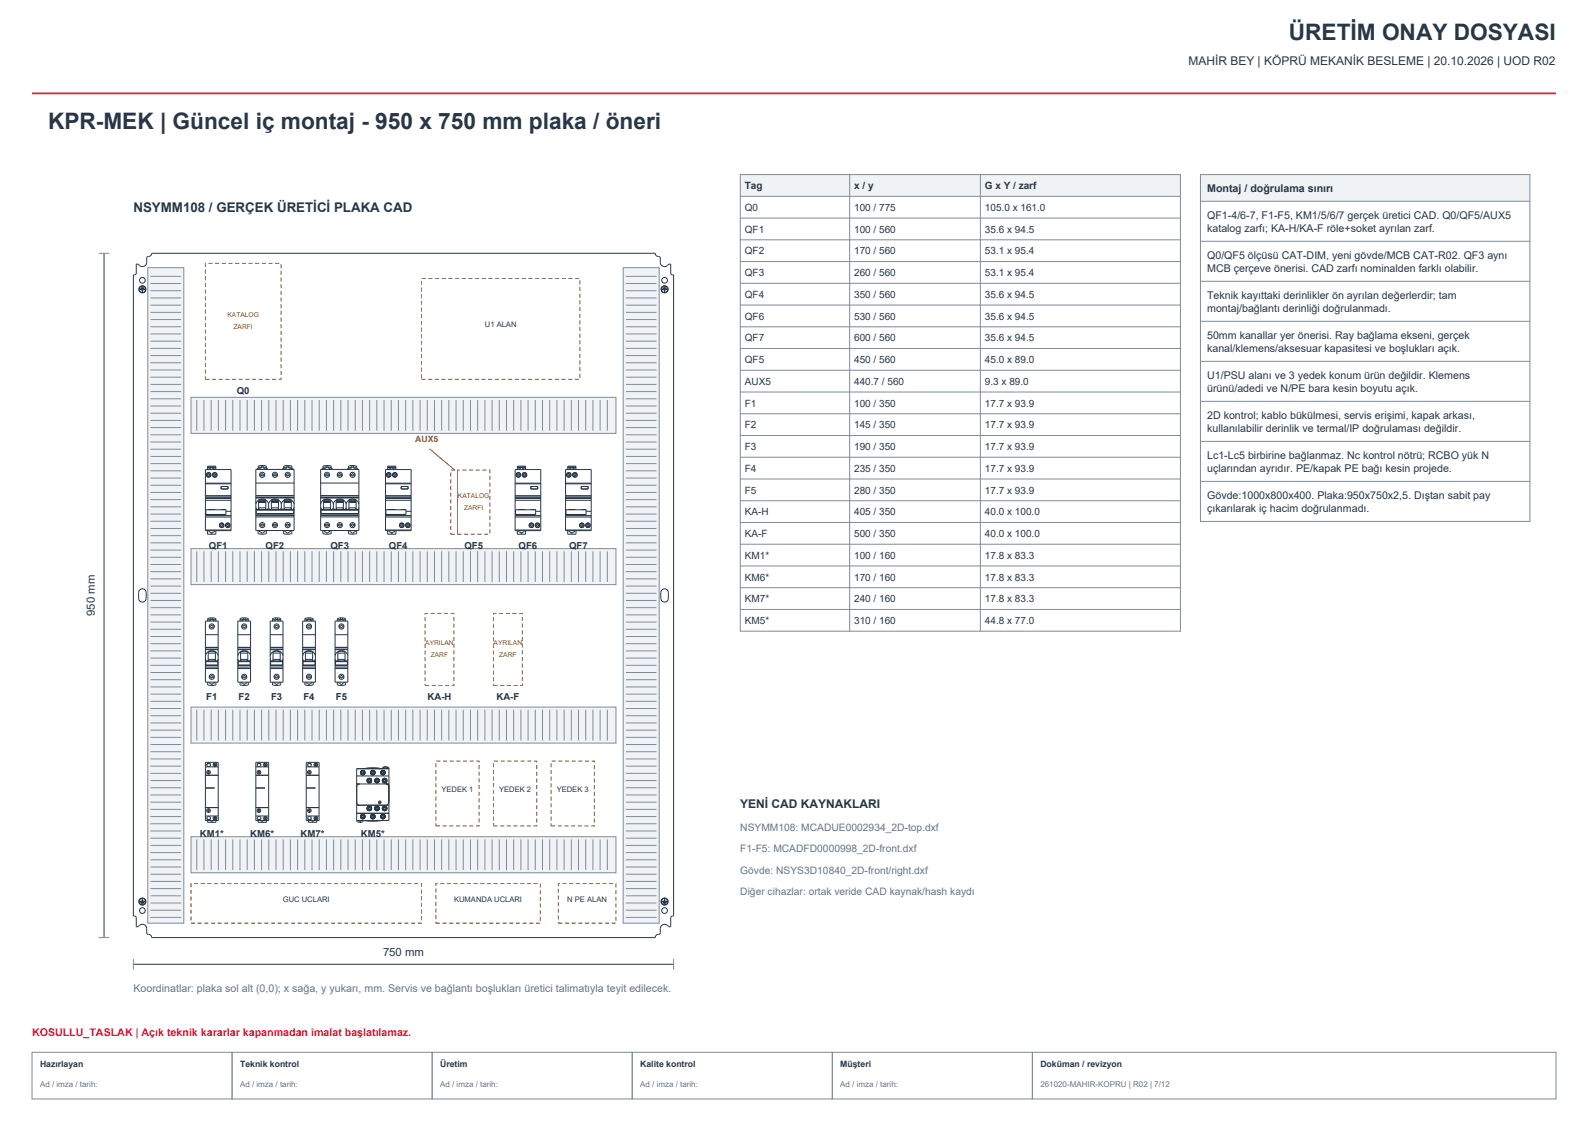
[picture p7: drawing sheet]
<svg xmlns="http://www.w3.org/2000/svg" width="420mm" height="297mm" viewBox="0 0 420 297" stroke-linecap="round" stroke-linejoin="round" font-family="sans-serif">
<path d="M8.5 24.7h403" fill="none" stroke="#dd1738" stroke-width=".46"/>
<g fill="none" stroke="#283746" stroke-width=".26">
<path d="M36 69.8h.5a1.2 1.2 0 0 0 1.3 .7 1.2 1.2 0 0 0 1-1.1v-1.3l.5-.3a.86 .86 0 0 0 .8-.8h133.2a1.16 1.16 0 0 0 1.2 1l.1 1.4a1.2 1.2 0 0 0 1 1.1 1.2 1.2 0 0 0 1.3-.7h.5v2.6l.3 .3h.5v169.5l-.5 .1-.3 .2v2.6h-.5a1.2 1.2 0 0 0-1.3-.6 1.2 1.2 0 0 0-1 1.1v1.3l-.4 .2a.86 .86 0 0 0-.9 .9h-133.2a1.16 1.16 0 0 0-1.2-1l-.1-1.4a1.2 1.2 0 0 0-1-1.2 1.2 1.2 0 0 0-1.3 .7h-.5v-2.6l-.3-.2-.4-.1v-169.5h.4l.3-.3zM36.9 76.5l1.5 .1h-.7l-.1 .7v-.7zM37.2 76.2l.9 .1zM37.4 75.8l.5 .1zM175 76.5l1.5 .1h-.7l-.1 .7v-.7zM175.3 76.2l.9 .1zM175.5 75.8l.5 .1zM37 156a1 1 0 0 1 1-.2 1 1 0 0 1 .7 .9v1.5a1 1 0 0 1-1 1 1 1 0 0 1-1-1v-1.5zM175.1 156a1 1 0 0 1 1.1-.2 1 1 0 0 1 .6 .9v1.5a1 1 0 0 1-1 1 1 1 0 0 1-1-1v-1.5zM36.9 238.3h.7l.1-.6v.6l.7 .1zM37.2 238.7l.9 .1zM37.4 239l.5 .1z"/>
<path d="M175 238.3h.7l.1-.6v.6l.7 .1zM175.3 238.7l.9 .1zM175.5 239l.5 .1z"/>
<circle cx="37.7" cy="74.1" r=".76"/>
<circle cx="37.7" cy="76.5" r=".95"/>
<circle cx="37.7" cy="76.5" r=".86"/>
<circle cx="175.8" cy="74.1" r=".76"/>
<circle cx="175.8" cy="76.5" r=".95"/>
<circle cx="175.8" cy="76.5" r=".86"/>
<circle cx="37.7" cy="238.4" r=".95"/>
<circle cx="37.7" cy="238.4" r=".86"/>
<circle cx="175.8" cy="238.4" r=".95"/>
<circle cx="175.8" cy="238.4" r=".86"/>
<circle cx="37.7" cy="240.8" r=".76"/>
<circle cx="175.8" cy="240.8" r=".76"/>
</g>
<path d="M39.1 70.8h9.5v173.4h-9.5z" fill-rule="evenodd" fill="#f0f3f6" stroke="#7f8c99" stroke-width=".26"/>
<g fill="none" stroke="#7f8c99" stroke-width=".26">
<path d="M39.8 78.8h8.1M39.8 76.9h8.1M39.8 75h8.1M39.8 73.1h8.1M39.8 99.8h8.1M39.8 97.8h8.1M39.8 95.9h8.1M39.8 94h8.1M39.8 92.1h8.1M39.8 90.2h8.1M39.8 88.3h8.1M39.8 86.4h8.1"/>
<path d="M39.8 84.5h8.1M39.8 82.6h8.1M39.8 80.7h8.1M39.8 118.8h8.1M39.8 116.9h8.1M39.8 115h8.1M39.8 113.1h8.1M39.8 111.2h8.1M39.8 109.3h8.1M39.8 107.4h8.1M39.8 105.5h8.1M39.8 103.6h8.1"/>
<path d="M39.8 101.7h8.1M39.8 139.8h8.1M39.8 137.9h8.1M39.8 135.9h8.1M39.8 134h8.1M39.8 132.1h8.1M39.8 130.2h8.1M39.8 128.3h8.1M39.8 126.4h8.1M39.8 124.5h8.1M39.8 122.6h8.1M39.8 120.7h8.1"/>
<path d="M39.8 158.8h8.1M39.8 156.9h8.1M39.8 155h8.1M39.8 153.1h8.1M39.8 151.2h8.1M39.8 149.3h8.1M39.8 147.4h8.1M39.8 145.5h8.1M39.8 143.6h8.1M39.8 141.7h8.1M39.8 179.8h8.1M39.8 177.9h8.1"/>
<path d="M39.8 176h8.1M39.8 174h8.1M39.8 172.1h8.1M39.8 170.2h8.1M39.8 168.3h8.1M39.8 166.4h8.1M39.8 164.5h8.1M39.8 162.6h8.1M39.8 160.7h8.1M39.8 198.8h8.1M39.8 196.9h8.1M39.8 195h8.1"/>
<path d="M39.8 193.1h8.1M39.8 191.2h8.1M39.8 189.3h8.1M39.8 187.4h8.1M39.8 185.5h8.1M39.8 183.6h8.1M39.8 181.7h8.1M39.8 219.8h8.1M39.8 217.9h8.1M39.8 216h8.1M39.8 214.1h8.1M39.8 212.1h8.1"/>
<path d="M39.8 210.2h8.1M39.8 208.3h8.1M39.8 206.4h8.1M39.8 204.5h8.1M39.8 202.6h8.1M39.8 200.7h8.1M39.8 238.8h8.1M39.8 236.9h8.1M39.8 235h8.1M39.8 233.1h8.1M39.8 231.2h8.1M39.8 229.3h8.1"/>
<path d="M39.8 227.4h8.1M39.8 225.5h8.1M39.8 223.6h8.1M39.8 221.7h8.1M39.8 242.6h8.1M39.8 240.7h8.1"/>
</g>
<path d="M164.8 70.8h9.5v173.4h-9.5z" fill-rule="evenodd" fill="#f0f3f6" stroke="#7f8c99" stroke-width=".26"/>
<g fill="none" stroke="#7f8c99" stroke-width=".26">
<path d="M165.5 78.8h8.1M165.5 76.9h8.1M165.5 75h8.1M165.5 73.1h8.1M165.5 99.8h8.1M165.5 97.8h8.1M165.5 95.9h8.1M165.5 94h8.1M165.5 92.1h8.1M165.5 90.2h8.1M165.5 88.3h8.1M165.5 86.4h8.1"/>
<path d="M165.5 84.5h8.1M165.5 82.6h8.1M165.5 80.7h8.1M165.5 118.8h8.1M165.5 116.9h8.1M165.5 115h8.1M165.5 113.1h8.1M165.5 111.2h8.1M165.5 109.3h8.1M165.5 107.4h8.1M165.5 105.5h8.1M165.5 103.6h8.1"/>
<path d="M165.5 101.7h8.1M165.5 139.8h8.1M165.5 137.9h8.1M165.5 135.9h8.1M165.5 134h8.1M165.5 132.1h8.1M165.5 130.2h8.1M165.5 128.3h8.1M165.5 126.4h8.1M165.5 124.5h8.1M165.5 122.6h8.1M165.5 120.7h8.1"/>
<path d="M165.5 158.8h8.1M165.5 156.9h8.1M165.5 155h8.1M165.5 153.1h8.1M165.5 151.2h8.1M165.5 149.3h8.1M165.5 147.4h8.1M165.5 145.5h8.1M165.5 143.6h8.1M165.5 141.7h8.1M165.5 179.8h8.1M165.5 177.9h8.1"/>
<path d="M165.5 176h8.1M165.5 174h8.1M165.5 172.1h8.1M165.5 170.2h8.1M165.5 168.3h8.1M165.5 166.4h8.1M165.5 164.5h8.1M165.5 162.6h8.1M165.5 160.7h8.1M165.5 198.8h8.1M165.5 196.9h8.1M165.5 195h8.1"/>
<path d="M165.5 193.1h8.1M165.5 191.2h8.1M165.5 189.3h8.1M165.5 187.4h8.1M165.5 185.5h8.1M165.5 183.6h8.1M165.5 181.7h8.1M165.5 219.8h8.1M165.5 217.9h8.1M165.5 216h8.1M165.5 214.1h8.1M165.5 212.1h8.1"/>
<path d="M165.5 210.2h8.1M165.5 208.3h8.1M165.5 206.4h8.1M165.5 204.5h8.1M165.5 202.6h8.1M165.5 200.7h8.1M165.5 238.8h8.1M165.5 236.9h8.1M165.5 235h8.1M165.5 233.1h8.1M165.5 231.2h8.1M165.5 229.3h8.1"/>
<path d="M165.5 227.4h8.1M165.5 225.5h8.1M165.5 223.6h8.1M165.5 221.7h8.1M165.5 242.6h8.1M165.5 240.7h8.1"/>
</g>
<path d="M50.5 105.1h112.4v9.5h-112.4z" fill-rule="evenodd" fill="#f0f3f6" stroke="#7f8c99" stroke-width=".26"/>
<g fill="none" stroke="#7f8c99" stroke-width=".26">
<path d="M52 105.8v8.1M53.9 105.8v8.1M55.9 105.8v8.1M57.8 105.8v8.1M59.7 105.8v8.1M61.6 105.8v8.1M63.5 105.8v8.1M65.4 105.8v8.1M67.3 105.8v8.1M69.2 105.8v8.1M71.1 105.8v8.1M73 105.8v8.1"/>
<path d="M74.9 105.8v8.1M76.8 105.8v8.1M78.7 105.8v8.1M80.6 105.8v8.1M82.5 105.8v8.1M84.4 105.8v8.1M86.3 105.8v8.1M88.2 105.8v8.1M90.1 105.8v8.1M92 105.8v8.1M94 105.8v8.1M95.9 105.8v8.1"/>
<path d="M97.8 105.8v8.1M99.7 105.8v8.1M101.6 105.8v8.1M103.5 105.8v8.1M105.4 105.8v8.1M107.3 105.8v8.1M109.2 105.8v8.1M111.1 105.8v8.1M113 105.8v8.1M114.9 105.8v8.1M116.8 105.8v8.1M118.7 105.8v8.1"/>
<path d="M120.6 105.8v8.1M122.5 105.8v8.1M124.4 105.8v8.1M126.3 105.8v8.1M128.2 105.8v8.1M130.1 105.8v8.1M132.1 105.8v8.1M134 105.8v8.1M135.9 105.8v8.1M137.8 105.8v8.1M139.7 105.8v8.1M141.6 105.8v8.1"/>
<path d="M143.5 105.8v8.1M145.4 105.8v8.1M147.3 105.8v8.1M149.2 105.8v8.1M151.1 105.8v8.1M153 105.8v8.1M154.9 105.8v8.1M156.8 105.8v8.1M158.7 105.8v8.1M160.6 105.8v8.1"/>
</g>
<path d="M50.5 145.1h112.4v9.5h-112.4z" fill-rule="evenodd" fill="#f0f3f6" stroke="#7f8c99" stroke-width=".26"/>
<g fill="none" stroke="#7f8c99" stroke-width=".26">
<path d="M52 145.8v8.1M53.9 145.8v8.1M55.9 145.8v8.1M57.8 145.8v8.1M59.7 145.8v8.1M61.6 145.8v8.1M63.5 145.8v8.1M65.4 145.8v8.1M67.3 145.8v8.1M69.2 145.8v8.1M71.1 145.8v8.1M73 145.8v8.1"/>
<path d="M74.9 145.8v8.1M76.8 145.8v8.1M78.7 145.8v8.1M80.6 145.8v8.1M82.5 145.8v8.1M84.4 145.8v8.1M86.3 145.8v8.1M88.2 145.8v8.1M90.1 145.8v8.1M92 145.8v8.1M94 145.8v8.1M95.9 145.8v8.1"/>
<path d="M97.8 145.8v8.1M99.7 145.8v8.1M101.6 145.8v8.1M103.5 145.8v8.1M105.4 145.8v8.1M107.3 145.8v8.1M109.2 145.8v8.1M111.1 145.8v8.1M113 145.8v8.1M114.9 145.8v8.1M116.8 145.8v8.1M118.7 145.8v8.1"/>
<path d="M120.6 145.8v8.1M122.5 145.8v8.1M124.4 145.8v8.1M126.3 145.8v8.1M128.2 145.8v8.1M130.1 145.8v8.1M132.1 145.8v8.1M134 145.8v8.1M135.9 145.8v8.1M137.8 145.8v8.1M139.7 145.8v8.1M141.6 145.8v8.1"/>
<path d="M143.5 145.8v8.1M145.4 145.8v8.1M147.3 145.8v8.1M149.2 145.8v8.1M151.1 145.8v8.1M153 145.8v8.1M154.9 145.8v8.1M156.8 145.8v8.1M158.7 145.8v8.1M160.6 145.8v8.1"/>
</g>
<path d="M50.5 187h112.4v9.5h-112.4z" fill-rule="evenodd" fill="#f0f3f6" stroke="#7f8c99" stroke-width=".26"/>
<g fill="none" stroke="#7f8c99" stroke-width=".26">
<path d="M52 187.7v8.1M53.9 187.7v8.1M55.9 187.7v8.1M57.8 187.7v8.1M59.7 187.7v8.1M61.6 187.7v8.1M63.5 187.7v8.1M65.4 187.7v8.1M67.3 187.7v8.1M69.2 187.7v8.1M71.1 187.7v8.1M73 187.7v8.1"/>
<path d="M74.9 187.7v8.1M76.8 187.7v8.1M78.7 187.7v8.1M80.6 187.7v8.1M82.5 187.7v8.1M84.4 187.7v8.1M86.3 187.7v8.1M88.2 187.7v8.1M90.1 187.7v8.1M92 187.7v8.1M94 187.7v8.1M95.9 187.7v8.1"/>
<path d="M97.8 187.7v8.1M99.7 187.7v8.1M101.6 187.7v8.1M103.5 187.7v8.1M105.4 187.7v8.1M107.3 187.7v8.1M109.2 187.7v8.1M111.1 187.7v8.1M113 187.7v8.1M114.9 187.7v8.1M116.8 187.7v8.1M118.7 187.7v8.1"/>
<path d="M120.6 187.7v8.1M122.5 187.7v8.1M124.4 187.7v8.1M126.3 187.7v8.1M128.2 187.7v8.1M130.1 187.7v8.1M132.1 187.7v8.1M134 187.7v8.1M135.9 187.7v8.1M137.8 187.7v8.1M139.7 187.7v8.1M141.6 187.7v8.1"/>
<path d="M143.5 187.7v8.1M145.4 187.7v8.1M147.3 187.7v8.1M149.2 187.7v8.1M151.1 187.7v8.1M153 187.7v8.1M154.9 187.7v8.1M156.8 187.7v8.1M158.7 187.7v8.1M160.6 187.7v8.1"/>
</g>
<path d="M50.5 221.3h112.4v9.5h-112.4z" fill-rule="evenodd" fill="#f0f3f6" stroke="#7f8c99" stroke-width=".26"/>
<g fill="none" stroke="#7f8c99" stroke-width=".26">
<path d="M26.1 67h2.8M52 222v8.1M53.9 222v8.1M55.9 222v8.1M57.8 222v8.1M59.7 222v8.1M61.6 222v8.1M63.5 222v8.1M65.4 222v8.1M67.3 222v8.1M69.2 222v8.1M71.1 222v8.1"/>
<path d="M73 222v8.1M74.9 222v8.1M76.8 222v8.1M78.7 222v8.1M80.6 222v8.1M82.5 222v8.1M84.4 222v8.1M86.3 222v8.1M88.2 222v8.1M90.1 222v8.1M92 222v8.1M94 222v8.1"/>
<path d="M95.9 222v8.1M97.8 222v8.1M99.7 222v8.1M101.6 222v8.1M103.5 222v8.1M105.4 222v8.1M107.3 222v8.1M109.2 222v8.1M111.1 222v8.1M113 222v8.1M114.9 222v8.1M116.8 222v8.1"/>
<path d="M118.7 222v8.1M120.6 222v8.1M122.5 222v8.1M124.4 222v8.1M126.3 222v8.1M128.2 222v8.1M130.1 222v8.1M132.1 222v8.1M134 222v8.1M135.9 222v8.1M137.8 222v8.1M139.7 222v8.1"/>
<path d="M141.6 222v8.1M143.5 222v8.1M145.4 222v8.1M147.3 222v8.1M149.2 222v8.1M151.1 222v8.1M153 222v8.1M154.9 222v8.1M156.8 222v8.1M158.7 222v8.1M160.6 222v8.1M26.1 248h2.8"/>
<path d="M35.3 253.6v2.8M178.2 253.6v2.8"/>
</g>
<path d="M54.3 69.7h20v30.6h-20zM111.5 73.7h41.9v26.6h-41.9zM119.2 124.3h1.8v17h-1.8zM121 124.3h8.6v17h-8.6zM112.4 162.2h7.7v19.1h-7.7zM130.5 162.2h7.6v19.1h-7.6zM115.3 201.3h11.4v17.1h-11.4zM130.5 201.3h11.5v17.1h-11.5zM145.8 201.3h11.4v17.1h-11.4zM50.5 233.7h61v10.5h-61zM115.3 233.7h27.6v10.5h-27.6zM147.7 233.7h15.2v10.5h-15.2z" fill="none" stroke="#956100" stroke-width=".26" stroke-dasharray="1.1 .7" stroke-linecap="butt"/>
<g fill="none" stroke="#283746" stroke-width=".26">
<path d="M27.5 67v181M54.3 124.2h6.8v16.1h-6.8zM54.3 136.7h6.8M54.3 136.4h6.8M54.3 135.2h.1M54.3 132.3h6.8M54.3 131.8h6.8M54.3 131.7h6.8M54.3 131.2h6.8M54.3 131.1h6.8M54.3 128h6.8M54.3 127.8h6.8"/>
<path d="M54.9 124.2v-.9h2.2v.9M54.9 123.5h2.2M55.1 125v.5h-.3v.2h.3v.5M55.1 134.8h1.8M55.3 124.2l.4-.2a.3 .3 0 0 1 .3-.3 .3 .3 0 0 1 .3 .3l.4 .2M55.3 125v.5h.3v.2h-.3v.5M55.9 123.7h-1M56.1 123.7h1M56.7 125v.5h-.3v.2h.3v.5M56.9 125v.5h.3v.2h-.3v.5M58.5 134.8h1.3v1.3h-5.4v-1.3h5.4M58.5 128.7h1.8v.6h-1.8z"/>
<path d="M58.5 128.7v.6M58.5 138.3v.5h-.3v.2h.3v.5M58.7 138.3v.5h.3v.2h-.3v.5M59.8 135.2h1.3M60.1 138.3v.5h-.3v.2h.3v.5M60.4 138.3v.5h.3v.2h-.3v.5M67.7 134.2l.2 .5M67.7 133.3l.6-1 1-.3 1.1 .3 .6 1M67.7 124.2h10.1v16.1h-10.1zM67.7 136.7h10.1M67.7 136.3h10.1M67.7 131.7h10.1"/>
<path d="M67.7 131.2h10.1M67.7 131.1h10.1M67.7 131.6h10.1M67.7 127.8h10.1M67.8 134.8h9.9M67.8 134.7h9.9v1.3l-9.9-.1zM67.8 135.8h9.9M67.8 134.9h9.9M68 124.1h.7M68.1 124.1h-.2M68.1 124l-.2 .2M68.1 124v.1"/>
<path d="M68.3 123.9l-.2 .1M68.3 123.9l-.2 .2M68.4 132.3l.9-.1 1 .1M68.4 132.3h1.9M68.4 132.3v2.4M68.4 132.9h1.9M68.4 132.6h1.9M68.5 134.7v-.4h1.7v.4M68.7 124h.1M68.7 124l.7-.5 .7 .5M68.7 124l.1 .2M68.7 124.1v.1"/>
<path d="M68.7 125.7h.5v.2l.8-.2M68.7 139h.5v.2l.8-.2M68.7 138.7h.5v-.2l.8 .2M68.7 125.4h.5v-.2l.8 .2M69.1 123.1v.5h-.8M69.6 123.1v.5h.9M70.1 124.1l-.1 .1M70.1 124.1h.6M70.1 124l-.2 .2M70.1 124.1h.1M70.3 132.3v2.4M70.5 123.9v-.6l-1.1-.2-1.1 .2v.6"/>
<path d="M70.5 123.9l.1 .2M70.5 123.9l.1 .1M70.6 124l.2 .1h-.2M70.6 124v.1M71 134.2l-.2 .5M71 134.2l.3 .5M71 133.3v.9M71.8 132.3l.9-.1 1 .1M71.8 132.3h1.9M71.8 132.3v2.4M71.8 132.9h1.9M71.8 132.6h1.9"/>
<path d="M71.8 134.7v-.4h1.8v.4M72 125.7h.6v.2l.8-.2M72 139h.6v.2l.8-.2M72 138.7h.6v-.2l.8 .2M72 125.4h.6v-.2l.8 .2M73.7 132.3v2.4M74.4 133.3l.6-1 1.1-.3 1.1 .3 .6 1M74.4 133.3l-.6-1-1.1-.3-1 .3-.7 1M74.4 133.3v.9M74.4 134.2l.3 .5M74.4 134.2l-.3 .5M74.8 124.1h.6"/>
<path d="M74.8 124.1h-.1M74.8 124l-.1 .2M74.8 124v.1M75 123.9l-.2 .1M75 123.9l-.2 .2M75.1 132.3l1-.1 .9 .1M75.1 132.3h1.9M75.1 132.9h1.9M75.1 132.6h1.9M75.1 132.3v2.4M75.2 134.7v-.4h1.8v.4M75.4 124h.1"/>
<path d="M75.4 124l.7-.5 .7 .5M75.4 124l.2 .2M75.4 124.1l.1 .1M75.4 125.7h.6v.2l.8-.2M75.4 139h.6v.2l.8-.2M75.4 138.7h.6v-.2l.8 .2M75.4 125.4h.6v-.2l.8 .2M75.9 123.1v.5h-.9M76.3 123.1v.5h.9M76.8 124.1v.1M76.8 124.1h.6M76.8 124l-.1 .2"/>
<path d="M76.8 124.1h.1M77 132.3v2.4M77.2 123.9v-.6l-1.1-.2-1.1 .2v.6M77.2 123.9l.2 .2M77.2 123.9l.2 .1M77.4 124l.1 .1h-.1M77.4 124v.1M77.8 134.2l-.3 .5M84.8 134.2l.3 .5M84.8 133.3l.6-1 1.1-.3 1.1 .3 .6 1M84.8 124.2h10.1v16.1h-10.1zM84.8 136.7h10.1"/>
<path d="M84.8 136.3h10.1M84.8 131.7h10.1M84.8 131.2h10.1M84.8 131.1h10.1M84.8 131.6h10.1M84.8 127.8h10.1M84.9 134.8h9.9M84.9 134.7h9.9v1.3l-9.9-.1zM84.9 135.8h9.9M84.9 134.9h9.9M85.2 124.1h.6M85.2 124l-.1 .1h.1"/>
<path d="M85.2 124v.1M85.4 123.9l-.2 .1M85.4 123.9l-.2 .2M85.5 132.3l1-.1 .9 .1M85.5 132.3h1.9M85.5 132.9h1.9M85.5 132.6h1.9M85.5 132.3v2.4M85.6 134.7v-.4h1.8v.4M85.8 124h.1M85.8 124l.7-.5 .7 .5M85.8 124l.2 .2"/>
<path d="M85.8 124.1l.1 .1M85.8 125.7h.6v.2l.8-.2M85.8 139h.6v.2l.8-.2M85.8 138.7h.6v-.2l.8 .2M85.8 125.4h.6v-.2l.8 .2M86.3 123.1v.5h-.9M86.8 123.1v.5h.8M87.2 124.1v.1M87.2 124.1h.6M87.2 124l-.1 .2M87.2 124.1h.1M87.4 132.3v2.4"/>
<path d="M87.6 123.9v-.6l-1.1-.2-1.1 .2v.6M87.6 123.9l.2 .2M87.6 123.9l.2 .1M87.8 124l.1 .1h-.1M87.8 124v.1M88.2 134.2l-.3 .5M88.2 134.2l.2 .5M88.2 133.3v.9M88.9 132.3l1-.1 .9 .1M88.9 132.3h1.9M88.9 132.9h1.9M88.9 132.6h1.9"/>
<path d="M88.9 132.3v2.4M89 134.7v-.4h1.8v.4M89.2 125.7h.5v.2l.8-.2M89.2 139h.5v.2l.8-.2M89.2 138.7h.5v-.2l.8 .2M89.2 125.4h.5v-.2l.8 .2M90.8 132.3v2.4M91.6 133.3l.6-1 1-.3 1.1 .3 .6 1M91.6 133.3l-.7-1-1-.3-1.1 .3-.6 1M91.6 133.3v.9M91.6 134.2l.2 .5M91.6 134.2l-.3 .5"/>
<path d="M91.9 124.1h.6M92 124l-.2 .1h.2M92 124v.1M92.2 123.9l-.2 .1M92.2 123.9l-.2 .2M92.3 132.3l.9-.1 1 .1M92.3 132.3h1.9M92.3 132.9h1.9M92.3 132.6h1.9M92.3 132.3v2.4M92.4 134.7v-.4h1.7v.4M92.5 124h.1"/>
<path d="M92.5 124l.8-.5 .7 .5M92.5 124l.2 .2M92.5 124.1l.1 .1M92.6 125.7h.5v.2l.8-.2M92.6 139h.5v.2l.8-.2M92.6 138.7h.5v-.2l.8 .2M92.6 125.4h.5v-.2l.8 .2M93 123.1v.5h-.8M93.5 123.1v.5h.8M94 124.1l-.1 .1M94 124.1h.6M94 124l-.2 .2"/>
<path d="M94 124.1h.1M94.2 132.3v2.4M94.3 123.9v-.6l-1-.2-1.1 .2v.6M94.3 123.9l.2 .2M94.3 123.9l.2 .1M94.5 124l.2 .1h-.2M94.5 124v.1M94.9 134.2l-.3 .5M102 124.2h6.7v16.1h-6.7zM102 136.7h6.7M102 136.4h6.7M102 135.2h.1"/>
<path d="M102 132.3h6.7M102 131.8h6.7M102 131.7h6.7M102 131.2h6.7M102 131.1h6.7M102 128h6.7M102 127.8h6.7M102.5 123.5h2.2M102.5 124.2v-.9h2.2v.9M102.7 125v.5h-.3v.2h.3v.5M102.7 134.8h1.8M102.9 124.2l.4-.2a.3 .3 0 0 1 .3-.3 .3 .3 0 0 1 .3 .3l.4 .2"/>
<path d="M102.9 125v.5h.3v.2h-.3v.5M103.5 123.7h-1M103.7 123.7h1M104.3 125v.5h-.3v.2h.3v.5M104.5 125v.5h.3v.2h-.3v.5M106.1 134.8h1.3v1.3h-5.3v-1.3h5.3M106.1 128.7h1.8v.6h-1.8zM106.2 138.3v.5h-.4v.2h.4v.5M106.4 138.3v.5h.3v.2h-.3v.5M107.4 135.2h1.3M107.8 138.3v.5h-.3v.2h.3v.5M108 138.3v.5h.3v.2h-.3v.5"/>
<path d="M136.2 124.2h6.8v16.1h-6.8zM136.2 136.7h6.8M136.2 136.4h6.8M136.2 135.2h.1M136.2 132.3h6.8M136.2 131.8h6.8M136.2 131.7h6.8M136.2 131.2h6.8M136.2 131.1h6.8M136.2 128h6.8M136.2 127.8h6.8M136.8 123.5h2.2"/>
<path d="M136.8 124.2v-.9h2.2v.9M137 125v.5h-.3v.2h.3v.5M137 134.8h1.8M137.2 124.2l.4-.2a.3 .3 0 0 1 .3-.3 .3 .3 0 0 1 .3 .3l.4 .2M137.2 125v.5h.3v.2h-.3v.5M137.8 123.7h-1M138 123.7h1M138.6 125v.5h-.3v.2h.3v.5M138.8 125v.5h.3v.2h-.3v.5M140.4 134.8h1.3v1.3h-5.4v-1.3h5.4M140.4 128.7h1.8v.6h-1.8zM140.4 138.3v.5h-.3v.2h.3v.5"/>
<path d="M140.7 138.3v.5h.3v.2h-.3v.5M141.7 135.2h1.3M142.1 138.3v.5h-.3v.2h.3v.5M142.3 138.3v.5h.3v.2h-.3v.5M149.6 124.2h6.8v16.1h-6.8zM149.6 136.7h6.8M149.6 136.4h6.8M149.6 135.2h.1M149.6 132.3h6.8M149.6 131.8h6.8M149.6 131.7h6.8M149.6 131.2h6.8"/>
<path d="M149.6 131.1h6.8M149.6 128h6.8M149.6 127.8h6.8M150.2 123.5h2.1M150.2 124.2v-.9h2.1v.9M150.3 125v.5h-.3v.2h.3v.5M150.3 134.8h1.8M150.5 124.2l.4-.2a.3 .3 0 0 1 .3-.3 .3 .3 0 0 1 .3 .3l.5 .2M150.5 125v.5h.4v.2h-.4v.5M151.1 123.7h-.9M151.4 123.7h.9M151.9 125v.5h-.3v.2h.3v.5"/>
<path d="M152.2 125v.5h.3v.2h-.3v.5M153.7 134.8h1.3v1.3h-5.3v-1.3h5.3M153.7 128.7h1.9v.6h-1.9zM153.8 138.3v.5h-.3v.2h.3v.5M154 138.3v.5h.3v.2h-.3v.5M155 135.2h1.4M155.4 138.3v.5h-.3v.2h.3v.5M155.5 128.7v.6M155.6 138.3v.5h.3v.2h-.3v.5M54.3 140.2h6.8M54.9 140.3v1h2.2v-1M55.4 140.3l-.1 .1a.8 .8 0 0 0 1.2 .3l.2-.2-.1-.2"/>
<path d="M55.8 140.9h.4M68.3 140.3v.8l1 .2 1.1-.2v-.8M68.8 140.3l-.1 .1a.72 .72 0 0 0 1.2 .3l.2-.2-.2-.2M75 140.3v.8l1.1 .2 1.1-.2v-.8M75.6 140.3l-.2 .1a.72 .72 0 0 0 1.2 .3l.2-.2-.2-.2M85.4 140.3v.8l1.1 .2 1.1-.2v-.8M86 140.3l-.2 .1a.72 .72 0 0 0 1.2 .3l.2-.2-.2-.2M92.1 140.3v.8l1.1 .2 1.1-.2v-.8M92.7 140.3l-.1 .1a.72 .72 0 0 0 1.2 .3l.2-.2-.2-.2M102 140.2h6.7M102.5 140.3v1h2.2v-1M103 140.3l-.1 .1a.8 .8 0 0 0 1.2 .3l.2-.2-.1-.2"/>
<path d="M103.4 140.9h.4M136.2 140.2h6.8M136.8 140.3v1h2.2v-1M137.3 140.3l-.1 .1a.8 .8 0 0 0 1.2 .3l.2-.2-.1-.2M137.7 140.9h.4M149.6 140.2h6.8M150.1 140.3v1h2.2v-1M150.6 140.3l-.1 .1a.8 .8 0 0 0 1.3 .3l.2-.2-.1-.2M151 140.9h.4M54.3 174.3l.3 .5M54.3 173.4l.7-1 1-.3 1.1 .3 .6 1M54.3 164.3h3.4v16.1h-3.4z"/>
<path d="M54.3 176.8h3.4M54.3 176.4h3.4M54.3 171.8h3.4M54.3 171.7h3.4M54.3 171.3h3.4M54.3 171.2h3.4M54.3 167.9h3.4M54.4 174.8h3.2v1.2h-3.2zM54.4 175.9h3.2M54.4 175h3.2M54.4 174.9h3.2M54.9 164.1h.1"/>
<path d="M54.9 164.2v-.6l1.1-.2 1.1 .2v.6M55.1 174.8v-2.4l1-.1 .9 .1v2.5M55.1 172.7h1.9M55.1 174.8v-.4h1.8v.4M55.3 164.3l.7-.5 .7 .5M55.3 179.1h.6v.2l.8-.2M55.3 178.8h.6v-.1l.8 .1M55.3 165.5h.6v-.2l.8 .2M55.3 165.8h.6v.2l.8-.2M55.8 163.4v.5h-.9M56.3 163.4v.5h.8M57.1 164.2v.1"/>
<path d="M57.1 164.1l.1 .2M57.1 164.3h.1M57.7 174.3l-.3 .5M62.9 174.3l.2 .5M62.9 173.4l.6-1 1.1-.3 1 .3 .7 1M62.9 164.3h3.4v16.1h-3.4zM62.9 176.8h3.4M62.9 176.4h3.4M62.9 171.8h3.4M62.9 171.7h3.4M62.9 171.3h3.4M62.9 171.2h3.4"/>
<path d="M62.9 167.9h3.4M63 174.8h3.2v1.2h-3.2zM63 175.9h3.2M63 175h3.2M63 174.9h3.2M63.5 164.1l-.1 .2M63.5 164.2v-.6l1.1-.2 1.1 .2v.6M63.5 164.2v.1M63.6 174.8v-2.4l1.1-.1 .8 .1v2.5M63.6 172.7h1.9M63.7 174.8v-.4h1.8v.4M63.9 164.3l.7-.5 .7 .5"/>
<path d="M63.9 179.1h.6v.2l.8-.2M63.9 178.8h.6v-.1l.8 .1M63.9 165.8h.6v.2l.8-.2M63.9 165.5h.6v-.2l.8 .2M64.3 163.4v.5h-.8M64.8 163.4v.5h.9M65.7 164.2v.1M65.7 164.1v.2M65.7 164.3h.1M66.3 174.3l-.3 .5M71.5 174.3l.2 .5M71.5 173.4l.6-1 1.1-.3 1 .3 .6 1"/>
<path d="M71.5 164.3h3.3v16.1h-3.3zM71.5 176.8h3.3M71.5 176.4h3.3M71.5 171.8h3.3M71.5 171.7h3.3M71.5 171.3h3.3M71.5 171.2h3.3M71.5 167.9h3.3M71.6 174.8h3.1v1.2h-3.1zM71.6 175.9h3.1M71.6 175h3.1M71.6 174.9h3.1"/>
<path d="M72.1 164.1l-.1 .2M72.1 164.2v-.6l1.1-.2 1 .2v.6M72.1 164.2l-.1 .1M72.2 174.8v-2.4l1.1-.1 .8 .1v2.5M72.2 172.7h1.9M72.3 174.8v-.4h1.7v.4M72.5 164.3l.7-.5 .7 .5M72.5 179.1h.5v.2l.8-.2M72.5 178.8h.5v-.1l.8 .1M72.5 165.8h.5v.2l.8-.2M72.5 165.5h.5v-.2l.8 .2M72.9 163.4v.5h-.8"/>
<path d="M73.4 163.4v.5h.8M74.2 164.2l.1 .1M74.2 164.1l.1 .2M74.3 164.3h.1M74.8 174.3l-.2 .5M80 174.3l.3 .5M80 173.4l.7-1 1-.3 1.1 .3 .6 1M80 164.3h3.4v16.1h-3.4zM80 176.8h3.4M80 176.4h3.4M80 171.8h3.4M80 171.7h3.4"/>
<path d="M80 171.3h3.4M80 171.2h3.4M80 167.9h3.4M80.2 174.8h3.1v1.2h-3.1zM80.2 175.9h3.1M80.2 175h3.1M80.2 174.9h3.1M80.6 164.1h.1M80.6 164.2v-.6l1.1-.2 1.1 .2v.6M80.8 174.8v-2.4l1.1-.1 .8 .1v2.5M80.8 172.7h1.9M80.8 174.8v-.4h1.8v.4"/>
<path d="M81 164.3l.7-.5 .7 .5M81.1 179.1h.5v.2l.8-.2M81.1 178.8h.5v-.1l.8 .1M81.1 165.8h.5v.2l.8-.2M81.1 165.5h.5v-.2l.8 .2M81.5 163.4v.5h-.9M82 163.4v.5h.8M82.8 164.2l.1 .1M82.8 164.1l.1 .2M82.9 164.3h.1M83.4 174.3l-.2 .5M88.6 174.3l.2 .5"/>
<path d="M88.6 173.4l.6-1 1.1-.3 1.1 .3 .6 1M88.6 164.3h3.4v16.1h-3.4zM88.6 176.8h3.4M88.6 176.4h3.4M88.6 171.8h3.4M88.6 171.7h3.4M88.6 171.3h3.4M88.6 171.2h3.4M88.6 167.9h3.4M88.7 174.8h3.2v1.2h-3.2zM88.7 175.9h3.2M88.7 175h3.2"/>
<path d="M88.7 174.9h3.2M89.2 164.1l-.1 .2M89.2 164.2v-.6l1.1-.2 1.1 .2v.6M89.2 164.2v.1M89.4 174.8v-2.4l1-.1 .9 .1v2.5M89.4 172.7h1.9M89.4 174.8v-.4h1.8v.4M89.6 164.3l.7-.5 .7 .5M89.6 179.1h.6v.2l.8-.2M89.6 178.8h.6v-.1l.8 .1M89.6 165.8h.6v.2l.8-.2M89.6 165.5h.6v-.2l.8 .2"/>
<path d="M90.1 163.4v.5h-.9M90.5 163.4v.5h.9M91.4 164.2v.1M91.4 164.1l.1 .2M91.4 164.3h.1M92 174.3l-.3 .5M54.9 180.4v.7l1.1 .2 1.1-.2v-.7M55.3 180.4l.1 .3h.3a.3 .3 0 0 0 .3 .3 .3 .3 0 0 0 .3-.3h.3l.1-.3M63.5 180.4v.7l1.1 .2 1.1-.2v-.7M63.9 180.4l.1 .3h.3a.3 .3 0 0 0 .3 .3 .3 .3 0 0 0 .3-.3h.3l.1-.3M72.1 180.4v.7l1.1 .2 1.1-.2v-.7M72.5 180.4v.3h.4a.3 .3 0 0 0 .3 .3 .3 .3 0 0 0 .3-.3h.3v-.3"/>
<path d="M80.6 180.4v.7l1.1 .2 1.1-.2v-.7M81 180.4l.1 .3h.3a.3 .3 0 0 0 .3 .3 .3 .3 0 0 0 .3-.3h.4v-.3M89.2 180.4v.7l1.1 .2 1.1-.2v-.7M89.6 180.4l.1 .3h.3a.3 .3 0 0 0 .3 .3 .3 .3 0 0 0 .3-.3h.3l.1-.3M54.3 208.4h2.4h-2.4M54.3 201.6h3.4v15.4h-3.4zM54.3 215.8h3.4M54.3 213.6h3.4M54.3 205h3.4M54.3 202.8h3.4M54.7 216.4l.1-.3 .4-.2 .3 .2 .2 .3M54.7 202.3l.1 .3 .4 .1 .3-.1 .2-.3"/>
<path d="M54.7 202.3l.1-.4 .4-.1 .3 .1 .2 .4M54.7 216.4l.1 .3 .4 .2 .3-.2 .2-.3M54.7 216.4h.1M54.7 202.3l.5-.4 .5 .4M54.9 217v.5h2.2v-.5M55.1 203.8v.4h-.2l.2 .1v.4M55.1 213.9v.4h-.2l.2 .1v.5M55.2 213.9v.4h.2l-.2 .1v.5M55.2 203.8v.4h.2l-.2 .1v.4M55.7 202.3h.1M55.7 216.4l-.5 .4-.5-.4M55.7 216.4h.1"/>
<path d="M55.7 217a.3 .3 0 0 0 .3 .2 .3 .3 0 0 0 .3-.2M56.4 216.4l.1-.3 .4-.2 .3 .2 .2 .3M56.4 202.3l.1 .3 .4 .1 .3-.1 .2-.3M56.4 216.4l.1 .3 .4 .2 .3-.2 .2-.3M56.4 202.3l.1-.4 .4-.1 .3 .1 .2 .4M56.4 216.4h.1M56.4 202.3h.1M56.4 202.3l.4-.4v.5h-.2M56.6 216.3h.2v.5l-.4-.4M56.8 202h.1M56.8 202.3h-.2l.2 .4M56.8 216.7h.1"/>
<path d="M56.8 216v.2h-.2l.2 .2M56.9 202.3h.2l-.2 .4M56.9 216v.2h.2l-.2 .2M57.1 216.3h-.2v.5l.4-.4M57.3 202.3h.1M57.3 202.3l-.4-.4v.5h.2M67.7 201.6h3.4v15.4h-3.4zM67.7 215.8h3.4M67.7 213.6h3.4M67.7 208.4h2.4h-2.4M67.7 205h3.4M67.7 202.8h3.4"/>
<path d="M68 216.4h.1M68 202.3l.5-.4 .5 .4M68.3 217v.5h2.2v-.5M68.4 203.8v.4h-.2l.2 .1v.4M68.4 213.9v.4h-.2l.2 .1v.5M68.5 213.9v.4h.3l-.3 .1v.5M68.5 203.8v.4h.3l-.3 .1v.4M69 216.4l-.5 .4-.5-.4M69.1 217a.3 .3 0 0 0 .3 .2 .3 .3 0 0 0 .2-.2M69.7 216.4l.1-.3 .4-.2 .3 .2 .2 .3M69.7 202.3l.1 .3 .4 .1 .3-.1 .2-.3M69.7 216.4l.1 .3 .4 .2 .3-.2 .2-.3"/>
<path d="M69.7 202.3l.1-.4 .4-.1 .3 .1 .2 .4M69.7 216.4h.1M69.7 202.3h.1M69.7 202.3l.4-.4v.5h-.2M69.9 216.3h.2v.5l-.4-.4M70.1 202h.2M70.1 202.3h-.2l.2 .4M70.1 216.7h.2M70.1 216v.2h-.2l.2 .2M70.3 202.3h.2l-.2 .4M70.3 216v.2h.2l-.2 .2M70.5 216.3h-.2v.5l.4-.4"/>
<path d="M70.7 202.3h.1M70.7 202.3l-.4-.4v.5h.2M81 208.4h2.4h-2.4M81 201.6h3.4v15.4h-3.4zM81 215.8h3.4M81 213.6h3.4M81 205h3.4M81 202.8h3.4M81.4 216.4l.1-.3 .4-.2 .3 .2 .1 .3M81.4 202.3l.1 .3 .4 .1 .3-.1 .1-.3M81.4 202.3l.1-.4 .4-.1 .3 .1 .1 .4M81.4 216.4l.1 .3 .4 .2 .3-.2 .1-.3"/>
<path d="M81.4 216.4h.1M81.4 202.3l.5-.4 .4 .4M81.6 217v.5h2.2v-.5M81.8 213.9v.4h-.3l.3 .1v.5M81.8 203.8v.4h-.3l.3 .1v.4M81.9 203.8v.4h.2l-.2 .1v.4M81.9 213.9v.4h.2l-.2 .1v.5M82.3 202.3h.1M82.3 216.4l-.4 .4-.5-.4M82.3 216.4h.1M82.4 217a.3 .3 0 0 0 .3 .2 .3 .3 0 0 0 .3-.2M83 216.4h.1"/>
<path d="M83.1 202.3h-.1M83.1 202.3l.4-.4v.5h-.3M83.2 216.3h.3v.5l-.4-.4M83.5 202h.1M83.5 202.3h-.3l.3 .4M83.5 216.7h.1M83.5 216v.2h-.3l.3 .2M83.6 202.3h.2l-.2 .4M83.6 216v.2h.2l-.2 .2M83.8 216.3h-.2v.5l.4-.4M84 202.3l-.4-.4v.5h.2M94.3 215.1h8.6"/>
<path d="M94.3 207.3h8.6M94.3 213h8.6M94.3 205.2h8.6M94.3 217l.2 .3 .6 .2 .7-.1 .4-.4 2.4 .2 2.4-.2M94.9 217.1l.3 .1 .4-.1M95.1 207.3a.76 .76 0 0 0-.7 .8M95.1 217.5h.3M95.4 216h.1M95.4 216v.1M95.4 215.9v.1M95.4 215.8v.1M95.4 204.4h.4v.5"/>
<path d="M95.4 216.1h.4v.4M95.4 215.8h.1M95.4 216.1h.1M95.4 216.1l.4 .4M95.5 203.9a.58 .58 0 0 1 1 .3 .58 .58 0 0 1-.7 .7 .58 .58 0 0 1-.3-.9M95.8 215.4l-.4 .4M95.8 215.4h.1M95.8 216.5h.1M95.8 215.4h.3M95.8 215.4v.4h-.4M95.8 203.8v.4h-.4M96.1 215.4h-.3"/>
<path d="M96.1 215.4l.4 .4M96.1 216.5h-.3M96.1 215.4v.4h.4M96.1 203.8v.4h.4M96.1 216.5h.1M96.2 203.3l2.4-.2 2.4 .2M96.5 215.8v.2M96.5 216.1l-.4 .4M96.5 215.8v.3M96.5 216.1h-.4v.4M96.5 204.4h-.4v.5M96.5 216.1h.1"/>
<path d="M96.5 216v.1M96.6 203.2h.1M97.1 213.9h.5v.5M97.1 206.6h.5v.4M97.6 213.2v.5h-.5M97.6 205.9v.4h-.5M97.8 213.2v.5h.5M97.8 205.9v.4h.5M98 215.9v.1M98 216v.1M98 204.4h.5v.5M98 215.8v.1"/>
<path d="M98 216.1h.5v.4M98 215.8h.1M98 216.1h.1M98 216.1l.5 .4M98.2 215.5l-.2 .3M98.2 215.5h.1M98.3 213.9h-.5v.5M98.3 206.6h-.5v.4M98.5 215.4l-.3 .1M98.5 215.4h.1M98.5 216.5h.2M98.5 215.4v.4h-.5"/>
<path d="M98.5 203.8v.4h-.5M98.7 215.4h-.2M98.7 215.4h.1M98.7 215.4v.4h.5M98.7 203.8v.4h.5M98.7 215.4l.5 .4M98.7 216.5h-.2M99.1 213.9h.5v.5M99.1 206.6h.5v.4M99.2 215.8v.2M99.2 216.1l-.5 .4M99.2 215.8v.3"/>
<path d="M99.2 216.1h-.5v.4M99.2 204.4h-.5v.5M99.2 216.1h.1M99.2 216v.1M99.6 213.2v.5h-.5M99.6 205.9v.4h-.5M99.8 213.2v.5h.5M99.8 205.9v.4h.5M100.3 213.9h-.5v.5M100.3 206.6h-.5v.4M100.7 215.8v.3M100.7 204.4h.4v.5"/>
<path d="M100.7 216.1h.4v.4M100.7 215.8h.1M100.7 216.1h.1M100.7 216.1l.4 .4M101 203.3l-2.4-.2-2.5 .2M101 203.3a1.11 1.11 0 0 1 1.9 0M101 203.8l-.3 .4M101.1 203.8a.58 .58 0 0 1 .7 .5 .58 .58 0 0 1-.5 .6 .58 .58 0 0 1-.6-.7 .58 .58 0 0 0 .8 .7 .58 .58 0 0 0 .1-1 .58 .58 0 0 0-.9 .3M101.1 215.4l-.4 .4M101.1 215.4h.1M101.1 216.5h.1M101.1 215.4h.3"/>
<path d="M101.1 215.4v.4h-.4M101.1 203.8v.4h-.4M101.2 213.9h.4v.5M101.2 206.6h.4v.4M101.4 215.4h-.3M101.4 215.4h.1M101.4 215.4v.4h.4M101.4 203.8v.4h.4M101.4 215.4l.4 .4M101.4 216.5h-.2M101.6 203.2l.3-.1 .4 .1M101.6 213.2v.5h-.4"/>
<path d="M101.6 205.9v.4h-.4M101.8 215.8v.2M101.8 216.1l-.4 .4M101.8 215.8v.3M101.8 216.1h-.4v.4M101.8 204.4h-.4v.5M101.8 216.1h.1M101.8 216v.1M101.8 213.2v.5h.5M101.8 205.9v.4h.5M102.3 213.9h-.5v.5M102.3 206.6h-.5v.4"/>
<path d="M102.8 208.1a.76 .76 0 0 0-.7-.8 .76 .76 0 0 1 .8 .8M102.8 207.3v4.9a.76 .76 0 0 1-.7 .7h-7a.76 .76 0 0 1-.7-.7M102.9 203.3h-8.6v13.7M102.9 203.3v13.7h-8.6M35.3 255h142.9"/>
<circle cx="55.2" cy="125.6" r=".59"/>
<circle cx="55.2" cy="125.6" r=".62"/>
<circle cx="56.8" cy="125.6" r=".62"/>
<circle cx="58.6" cy="138.9" r=".62"/>
<circle cx="58.6" cy="138.9" r=".59"/>
<circle cx="60.3" cy="138.9" r=".62"/>
<circle cx="60.3" cy="138.9" r=".59"/>
<circle cx="69.3" cy="138.9" r=".69"/>
<circle cx="69.3" cy="125.6" r=".69"/>
<circle cx="72.7" cy="138.9" r=".69"/>
<circle cx="72.7" cy="125.6" r=".69"/>
<circle cx="76.1" cy="138.9" r=".69"/>
<circle cx="76.1" cy="125.6" r=".69"/>
<circle cx="86.5" cy="138.9" r=".69"/>
<circle cx="86.5" cy="125.6" r=".69"/>
<circle cx="89.9" cy="138.9" r=".69"/>
<circle cx="89.9" cy="125.6" r=".69"/>
<circle cx="93.2" cy="138.9" r=".69"/>
<circle cx="93.2" cy="125.6" r=".69"/>
<circle cx="102.8" cy="125.6" r=".62"/>
<circle cx="104.4" cy="125.6" r=".62"/>
<circle cx="104.4" cy="125.6" r=".59"/>
<circle cx="106.3" cy="138.9" r=".62"/>
<circle cx="107.9" cy="138.9" r=".62"/>
<circle cx="107.9" cy="138.9" r=".59"/>
<circle cx="137.1" cy="125.6" r=".59"/>
<circle cx="137.1" cy="125.6" r=".62"/>
<circle cx="138.7" cy="125.6" r=".62"/>
<circle cx="140.5" cy="138.9" r=".62"/>
<circle cx="140.5" cy="138.9" r=".59"/>
<circle cx="142.2" cy="138.9" r=".62"/>
<circle cx="150.4" cy="125.6" r=".62"/>
<circle cx="152.1" cy="125.6" r=".62"/>
<circle cx="152.1" cy="125.6" r=".59"/>
<circle cx="153.9" cy="138.9" r=".62"/>
<circle cx="153.9" cy="138.9" r=".59"/>
<circle cx="155.5" cy="138.9" r=".62"/>
<circle cx="155.5" cy="138.9" r=".59"/>
<circle cx="56" cy="165.7" r=".69"/>
<circle cx="56" cy="179" r=".69"/>
<circle cx="64.6" cy="165.7" r=".69"/>
<circle cx="64.6" cy="179" r=".69"/>
<circle cx="73.2" cy="165.7" r=".69"/>
<circle cx="73.2" cy="179" r=".69"/>
<circle cx="81.7" cy="165.7" r=".69"/>
<circle cx="81.7" cy="179" r=".69"/>
<circle cx="90.3" cy="165.7" r=".69"/>
<circle cx="90.3" cy="179" r=".69"/>
<circle cx="55.1" cy="214.4" r=".5"/>
<circle cx="55.1" cy="204.2" r=".5"/>
<circle cx="68.5" cy="214.4" r=".5"/>
<circle cx="68.5" cy="204.2" r=".5"/>
<circle cx="68.5" cy="216.4" r=".48"/>
<circle cx="68.5" cy="202.3" r=".48"/>
<circle cx="81.8" cy="214.4" r=".5"/>
<circle cx="81.8" cy="204.2" r=".5"/>
<circle cx="83.5" cy="216.4" r=".48"/>
<circle cx="83.5" cy="202.3" r=".48"/>
<circle cx="95.9" cy="204.3" r=".58"/>
<circle cx="95.9" cy="204.3" r=".6"/>
<circle cx="95.9" cy="216" r=".61"/>
<circle cx="97.7" cy="213.8" r=".62"/>
<circle cx="97.7" cy="206.4" r=".62"/>
<circle cx="97.7" cy="213.8" r=".58"/>
<circle cx="97.7" cy="206.4" r=".58"/>
<circle cx="98.6" cy="204.3" r=".58"/>
<circle cx="98.6" cy="216" r=".58"/>
<circle cx="98.6" cy="216" r=".61"/>
<circle cx="98.6" cy="204.3" r=".61"/>
<circle cx="99.7" cy="213.8" r=".62"/>
<circle cx="99.7" cy="206.4" r=".62"/>
<circle cx="100.4" cy="212.2" r=".35"/>
<circle cx="100.4" cy="212.2" r=".13"/>
<circle cx="101.3" cy="216" r=".58"/>
<circle cx="101.3" cy="204.3" r=".6"/>
<circle cx="101.3" cy="216" r=".61"/>
<circle cx="101.7" cy="213.8" r=".62"/>
<circle cx="101.7" cy="206.4" r=".62"/>
<circle cx="101.7" cy="213.8" r=".58"/>
<circle cx="101.7" cy="206.4" r=".58"/>
</g>
<path d="M113.6 118.7l6.7 5.6" fill="none" stroke="#956100" stroke-width=".26"/>
<path d="M195.8 46.2h116.4v5.7h-116.4z" fill-rule="evenodd" fill="#f0f3f6"/>
<g fill="none" stroke="#7f8c99" stroke-width=".26">
<path d="M195.8 46.2h116.4v120.7h-116.4zM195.8 51.9h116.4M195.8 57.7h116.4M224.7 46.2v120.7M259.3 46.2v120.7M195.8 63.4h116.4M195.8 69.2h116.4M195.8 74.9h116.4M195.8 80.7h116.4M195.8 86.4h116.4M195.8 92.2h116.4M195.8 97.9h116.4"/>
<path d="M195.8 103.7h116.4M195.8 109.4h116.4M195.8 115.2h116.4M195.8 120.9h116.4M195.8 126.7h116.4M195.8 132.4h116.4M195.8 138.2h116.4M195.8 143.9h116.4M195.8 149.7h116.4M195.8 155.4h116.4M195.8 161.2h116.4"/>
</g>
<path d="M317.5 46.2h87.1v7h-87.1z" fill-rule="evenodd" fill="#f0f3f6"/>
<g fill="none" stroke="#7f8c99" stroke-width=".26">
<path d="M317.5 46.2h87.1v91.7h-87.1zM317.5 53.2h87.1M317.5 63.8h87.1M317.5 74.4h87.1M317.5 85h87.1M317.5 95.6h87.1M317.5 106.1h87.1M317.5 116.7h87.1M317.5 127.3h87.1M8.5 278.3h52.9v12.4h-52.9zM61.4 278.3h52.9v12.4h-52.9zM114.3 278.3h52.9v12.4h-52.9z"/>
<path d="M167.2 278.3h52.9v12.4h-52.9zM220.1 278.3h52.9v12.4h-52.9zM273 278.3h138.5v12.4h-138.5z"/>
</g>
<g font-size="6" fill="#283746">
<text x="340.9" y="10.6">ÜRETİM ONAY DOSYASI</text>
<text x="12.7" y="34.2">KPR-MEK | Güncel iç montaj - 950 x 750 mm plaka / öneri</text>
</g>
<text font-size="3.5" fill="#283746" x="35.3" y="56.1">NSYMM108 / GERÇEK ÜRETİCİ PLAKA CAD</text>
<g font-size="3.2" fill="#283746">
<text x="314.3" y="17.3">MAHİR BEY | KÖPRÜ MEKANİK BESLEME | 20.10.2026 | UOD R02</text>
<text x="195.8" y="213.7">YENİ CAD KAYNAKLARI</text>
</g>
<g font-size="3" fill="#283746">
<text x="25" y="162.9" transform="rotate(-90 25 162.9)">950 mm</text>
<text x="101.3" y="252.9">750 mm</text>
</g>
<g font-size="2.8" fill="#283746">
<text x="319.3" y="50.8">Montaj / doğrulama sınırı</text>
<text x="319.3" y="57.8">QF1-4/6-7, F1-F5, KM1/5/6/7 gerçek üretici CAD. Q0/QF5/AUX5</text>
<text x="319.3" y="61.3">katalog zarfı; KA-H/KA-F röle+soket ayrılan zarf.</text>
<text x="319.3" y="68.4">Q0/QF5 ölçüsü CAT-DIM, yeni gövde/MCB CAT-R02. QF3 aynı</text>
<text x="319.3" y="71.9">MCB çerçeve önerisi. CAD zarfı nominalden farklı olabilir.</text>
<text x="319.3" y="79">Teknik kayıttaki derinlikler ön ayrılan değerlerdir; tam</text>
<text x="319.3" y="82.5">montaj/bağlantı derinliği doğrulanmadı.</text>
<text x="319.3" y="89.6">50mm kanallar yer önerisi. Ray bağlama ekseni, gerçek</text>
<text x="319.3" y="93.1">kanal/klemens/aksesuar kapasitesi ve boşlukları açık.</text>
<text x="319.3" y="100.2">U1/PSU alanı ve 3 yedek konum ürün değildir. Klemens</text>
<text x="319.3" y="103.7">ürünü/adedi ve N/PE bara kesin boyutu açık.</text>
<text x="319.3" y="110.7">2D kontrol; kablo bükülmesi, servis erişimi, kapak arkası,</text>
<text x="319.3" y="114.3">kullanılabilir derinlik ve termal/IP doğrulaması değildir.</text>
<text x="319.3" y="121.3">Lc1-Lc5 birbirine bağlanmaz. Nc kontrol nötrü; RCBO yük N</text>
<text x="319.3" y="124.8">uçlarından ayrıdır. PE/kapak PE bağı kesin projede.</text>
<text x="319.3" y="131.9">Gövde:1000x800x400. Plaka:950x750x2,5. Dıştan sabit pay</text>
<text x="319.3" y="135.4">çıkarılarak iç hacim doğrulanmadı.</text>
</g>
<text font-size="2.8" fill="#657587" x="35.3" y="262.4">Koordinatlar: plaka sol alt (0,0); x sağa, y yukarı, mm. Servis ve bağlantı boşlukları üretici talimatıyla teyit edilecek.</text>
<text font-size="2.8" fill="#dd1738" x="8.5" y="274.1">KOSULLU_TASLAK | Açık teknik kararlar kapanmadan imalat başlatılamaz.</text>
<g font-size="2.7" fill="#657587">
<text x="195.8" y="219.7">NSYMM108: MCADUE0002934_2D-top.dxf</text>
<text x="195.8" y="225.4">F1-F5: MCADFD0000998_2D-front.dxf</text>
<text x="195.8" y="231">Gövde: NSYS3D10840_2D-front/right.dxf</text>
<text x="195.8" y="236.7">Diğer cihazlar: ortak veride CAD kaynak/hash kaydı</text>
</g>
<g font-size="2.6" fill="#283746">
<text x="197" y="50">Tag</text>
<text x="225.9" y="50">x / y</text>
<text x="260.5" y="50">G x Y / zarf</text>
<text x="197" y="55.8">Q0</text>
<text x="225.9" y="55.8">100 / 775</text>
<text x="260.5" y="55.8">105.0 x 161.0</text>
<text x="197" y="61.5">QF1</text>
<text x="225.9" y="61.5">100 / 560</text>
<text x="260.5" y="61.5">35.6 x 94.5</text>
<text x="197" y="67.3">QF2</text>
<text x="225.9" y="67.3">170 / 560</text>
<text x="260.5" y="67.3">53.1 x 95.4</text>
<text x="197" y="73">QF3</text>
<text x="225.9" y="73">260 / 560</text>
<text x="260.5" y="73">53.1 x 95.4</text>
<text x="197" y="78.8">QF4</text>
<text x="225.9" y="78.8">350 / 560</text>
<text x="260.5" y="78.8">35.6 x 94.5</text>
<text x="197" y="84.5">QF6</text>
<text x="225.9" y="84.5">530 / 560</text>
<text x="260.5" y="84.5">35.6 x 94.5</text>
<text x="197" y="90.3">QF7</text>
<text x="225.9" y="90.3">600 / 560</text>
<text x="260.5" y="90.3">35.6 x 94.5</text>
<text x="197" y="96">QF5</text>
<text x="197" y="101.8">AUX5</text>
<text x="225.9" y="96">450 / 560</text>
<text x="225.9" y="101.8">440.7 / 560</text>
<text x="260.5" y="96">45.0 x 89.0</text>
<text x="260.5" y="101.8">9.3 x 89.0</text>
<text x="197" y="107.5">F1</text>
<text x="225.9" y="107.5">100 / 350</text>
<text x="260.5" y="107.5">17.7 x 93.9</text>
<text x="197" y="113.3">F2</text>
<text x="225.9" y="113.3">145 / 350</text>
<text x="260.5" y="113.3">17.7 x 93.9</text>
<text x="197" y="119">F3</text>
<text x="225.9" y="119">190 / 350</text>
<text x="260.5" y="119">17.7 x 93.9</text>
<text x="197" y="124.8">F4</text>
<text x="225.9" y="124.8">235 / 350</text>
<text x="260.5" y="124.8">17.7 x 93.9</text>
<text x="197" y="130.5">F5</text>
<text x="225.9" y="130.5">280 / 350</text>
<text x="260.5" y="130.5">17.7 x 93.9</text>
<text x="197" y="136.3">KA-H</text>
<text x="225.9" y="136.3">405 / 350</text>
<text x="260.5" y="136.3">40.0 x 100.0</text>
<text x="197" y="142">KA-F</text>
<text x="225.9" y="142">500 / 350</text>
<text x="260.5" y="142">40.0 x 100.0</text>
<text x="197" y="147.8">KM1*</text>
<text x="225.9" y="147.8">100 / 160</text>
<text x="260.5" y="147.8">17.8 x 83.3</text>
<text x="197" y="153.5">KM6*</text>
<text x="225.9" y="153.5">170 / 160</text>
<text x="260.5" y="153.5">17.8 x 83.3</text>
<text x="197" y="159.3">KM7*</text>
<text x="225.9" y="159.3">240 / 160</text>
<text x="260.5" y="159.3">17.8 x 83.3</text>
<text x="197" y="165">KM5*</text>
<text x="225.9" y="165">310 / 160</text>
<text x="260.5" y="165">44.8 x 77.0</text>
</g>
<g font-size="2.5" fill="#283746">
<text x="62.6" y="104.2">Q0</text>
<text x="55.2" y="145.2">QF1</text>
<text x="70.3" y="145.2">QF2</text>
<text x="87.4" y="145.2">QF3</text>
<text x="102.9" y="145.2">QF4</text>
<text x="122.8" y="145.2">QF5</text>
<text x="137.2" y="145.2">QF6</text>
<text x="150.5" y="145.2">QF7</text>
<text x="54.5" y="185.2">F1</text>
<text x="63.1" y="185.2">F2</text>
<text x="71.7" y="185.2">F3</text>
<text x="80.2" y="185.2">F4</text>
<text x="88.8" y="185.2">F5</text>
<text x="113.1" y="185.2">KA-H</text>
<text x="131.3" y="185.2">KA-F</text>
<text x="52.8" y="221.4">KM1*</text>
<text x="66.2" y="221.4">KM6*</text>
<text x="79.5" y="221.4">KM7*</text>
<text x="95.4" y="221.4">KM5*</text>
</g>
<text font-size="2.3" fill="#956100" x="109.8" y="116.9">AUX5</text>
<g font-size="2.3" fill="#283746">
<text x="10.6" y="282.2">Hazırlayan</text>
<text x="63.5" y="282.2">Teknik kontrol</text>
<text x="116.4" y="282.2">Üretim</text>
<text x="169.3" y="282.2">Kalite kontrol</text>
<text x="222.2" y="282.2">Müşteri</text>
<text x="275.2" y="282.2">Doküman / revizyon</text>
</g>
<g font-size="2.1" fill="#657587">
<text x="10.6" y="287.5">Ad / imza / tarih:</text>
<text x="63.5" y="287.5">Ad / imza / tarih:</text>
<text x="116.4" y="287.5">Ad / imza / tarih:</text>
<text x="169.3" y="287.5">Ad / imza / tarih:</text>
<text x="222.2" y="287.5">Ad / imza / tarih:</text>
<text x="275.2" y="287.5">261020-MAHIR-KOPRU | R02 | 7/12</text>
</g>
<g font-size="2" fill="#283746">
<text x="128.2" y="86.5">U1 ALAN</text>
<text x="116.8" y="209.4">YEDEK 1</text>
<text x="132" y="209.4">YEDEK 2</text>
<text x="147.2" y="209.4">YEDEK 3</text>
<text x="74.8" y="238.5">GUC UCLARI</text>
<text x="120.1" y="238.5">KUMANDA UCLARI</text>
<text x="150" y="238.5">N PE ALAN</text>
</g>
<g font-size="1.8" fill="#956100">
<text x="60.2" y="83.9">KATALOG</text>
<text x="61.8" y="87.1">ZARFI</text>
<text x="121.1" y="131.7">KATALOG</text>
<text x="122.7" y="134.9">ZARFI</text>
<text x="112.5" y="170.7">AYRILAN</text>
<text x="113.9" y="173.9">ZARF</text>
<text x="130.6" y="170.7">AYRILAN</text>
<text x="132" y="173.9">ZARF</text>
</g>
</svg>
